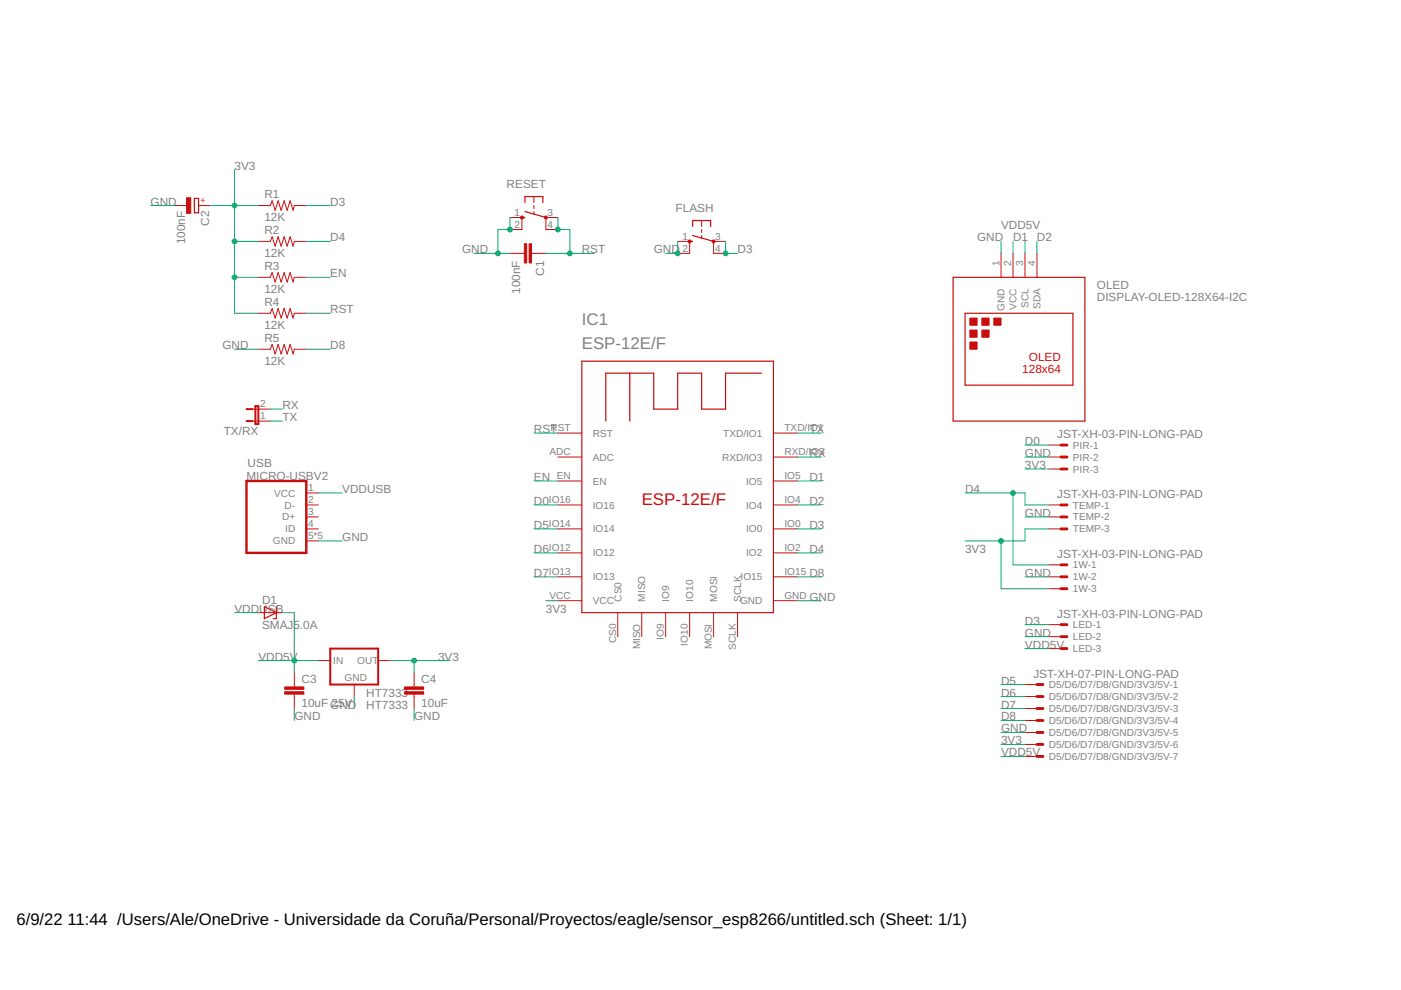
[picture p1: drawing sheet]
<svg xmlns="http://www.w3.org/2000/svg" width="297mm" height="210mm" viewBox="0 0 297 210" stroke-linecap="round" stroke-linejoin="round" font-family="sans-serif">
<g fill="none" stroke="#c90d0c" stroke-width=".25">
<path d="M41.2 42.1h.9v3h-.9zM110.7 46.1h.6M111.3 42.9v-1.2h3.8v1.2M111.3 44.9l4.4 1.2M146.2 51.2h.7M146.9 48v-1.2h3.8v1.2M146.9 49.9l4.4 1.3M202.1 58.8h27.9v30.5h-27.9zM123.4 76.6h40.6v53.3h-40.6zM133.5 79.1v10.2M161.4 79.1h-7.6v7.6h-5v-7.6h-5.1v7.6h-5.1v-7.6h-10.2v10.2M204.6 66.4h22.9v15.3h-22.9z"/>
<path d="M56 128.6l2.6 1.3-2.6 1.3zM58.6 128.6v2.6h-.6"/>
</g>
<g fill="none" stroke="#c90d0c" stroke-width=".21">
<path d="M37 43.6h2.6M42.1 43.6h2.5M54.8 43.6h2.5l.4-1 .6 2 .7-2 .6 2 .6-2 .7 2 .6-2 .6 2 .3-1h2.5M54.8 51.2h2.5l.4-1 .6 2 .7-2 .6 2 .6-2 .7 2 .6-2 .6 2 .3-1h2.5M54.8 58.8h2.5l.4-1 .6 2 .7-2 .6 2 .6-2 .7 2 .6-2 .6 2 .3-1h2.5M108.1 46.1h2.6v2.6h-2.6M108.1 53.7h3.1M112.7 53.7h3M113.2 41.7v1.2M113.2 43.6v.6M113.2 44.9v.6M118.3 46.1h-2.6v2.6h2.6"/>
<path d="M143.7 51.2h2.5v2.5h-2.5M148.8 46.8v1.2M148.8 48.7v.6M148.8 49.9v.7M153.8 51.2h-2.5v2.5h2.5M212.2 53.7v5.1M214.8 53.7v5.1M217.3 53.7v5.1M219.9 53.7v5.1M54.8 66.4h2.5l.4-1 .6 2 .7-2 .6 2 .6-2 .7 2 .6-2 .6 2 .3-1h2.5M54.8 74h2.5l.4-1 .6 2.1 .7-2.1 .6 2.1 .6-2.1 .7 2.1 .6-2.1 .6 2.1 .3-1.1h2.5M53.5 89.3h3.8"/>
<path d="M53.5 86.7h3.8M118.3 91.8h5.1M118.3 96.9h5.1M164 91.8h5.1M164 96.9h5.1M222.4 96.9h2.5M222.4 94.4h2.5M222.4 99.4h2.5M64.9 107.1h2.6M64.9 112.1h2.6M64.9 104.5h2.6M64.9 109.6h2.6"/>
<path d="M64.9 114.7h2.6M118.3 102h5.1M118.3 107.1h5.1M118.3 112.1h5.1M118.3 117.2h5.1M164 102h5.1M164 107.1h5.1M164 112.1h5.1M164 117.2h5.1M222.4 107.1h2.5M222.4 112.1h2.5M222.4 109.6h2.5"/>
<path d="M222.4 119.8h2.5M54.8 129.9h5.1M118.3 122.3h5.1M118.3 127.4h5.1M131 129.9v5.1M136.1 129.9v5.1M141.1 129.9v5.1M146.2 129.9v5.1M151.3 129.9v5.1M156.4 129.9v5.1M164 122.3h5.1M164 127.4h5.1"/>
<path d="M222.4 122.3h2.5M222.4 124.8h2.5M222.4 132.4h2.5M222.4 135h2.5M222.4 137.5h2.5M62.4 142.6v3M62.4 147.2v3M67.5 140.1h2.5M75.1 145.1v2.6M80.2 140.1h2.5M87.8 142.6v3M87.8 147.2v3"/>
<path d="M217.3 145.1h2.6M217.3 147.7h2.6M217.3 150.2h2.6M217.3 152.8h2.6M217.3 155.3h2.6M217.3 157.8h2.6M217.3 160.4h2.6"/>
</g>
<path d="M52.3 89.3h1.2M52.3 86.7h1.2M54.1 86.1h.7v3.8h-.7zM70 137.5h10.2v7.6h-10.2z" fill="none" stroke="#c90d0c" stroke-width=".42"/>
<path d="M52.3 102h12.6v15.2h-12.6z" fill="none" stroke="#c90d0c" stroke-width=".51"/>
<g fill="#c90d0c" stroke="#c90d0c" stroke-width=".21">
<path d="M205.6 67.4h1.6v1.6h-1.6z"/>
<path d="M208.2 67.4h1.5v1.6h-1.5z"/>
<path d="M205.6 70h1.6v1.5h-1.6z"/>
<path d="M210.7 67.4h1.5v1.6h-1.5z"/>
<path d="M205.6 72.5h1.6v1.5h-1.6z"/>
<path d="M208.2 70h1.5v1.5h-1.5z"/>
<path d="M60.4 146.7h4v.5h-4z"/>
<path d="M60.4 145.6h4v.6h-4z"/>
<path d="M85.8 146.7h4v.5h-4z"/>
<path d="M85.8 145.6h4v.6h-4z"/>
<path d="M39.6 41.9h.8v3.3h-.8z"/>
<path d="M111.2 51.7h.5v4.1h-.5z"/>
<path d="M112.2 51.7h.5v4.1h-.5z"/>
</g>
<g fill="#c90d0c" stroke="#c90d0c" stroke-width=".21">
<path d="M151.1 50.9h.4v.5h-.4z" fill-rule="evenodd"/>
<path d="M146 50.9h.5v.5h-.5z" fill-rule="evenodd"/>
<circle cx="115.7" cy="46.1" r=".33"/>
<circle cx="110.7" cy="46.1" r=".33"/>
</g>
<g fill="none" stroke="#c90d0c" stroke-width=".61">
<path d="M224.9 94.4h1.3M224.9 96.9h1.3M224.9 99.4h1.3M224.9 107.1h1.3M224.9 109.6h1.3M224.9 112.1h1.3M224.9 119.8h1.3M224.9 122.3h1.3M224.9 124.8h1.3M224.9 132.4h1.3M224.9 135h1.3M224.9 137.5h1.3"/>
<path d="M219.9 145.1h1.2M219.9 147.7h1.2M219.9 150.2h1.2M219.9 152.8h1.2M219.9 155.3h1.2M219.9 157.8h1.2M219.9 160.4h1.2"/>
</g>
<g fill="none" stroke="#0dab76" stroke-width=".21">
<path d="M49.7 36v30.4h5.1M31.9 43.6h5.1M44.6 43.6h10.2M49.7 51.2h5.1M49.7 58.8h5.1M64.9 43.6h5.1M64.9 51.2h5.1M64.9 58.8h5.1M100.5 53.7h7.6M108.1 46.1v2.6h-2.5v5M115.7 53.7h10.2M118.3 46.1v2.6h2.5v5"/>
<path d="M143.7 51.2v2.5h-2.6M153.8 51.2v2.5h2.6M212.2 51.2v2.5M214.8 51.2v2.5M217.3 51.2v2.5M219.9 51.2v2.5M49.7 74h5.1M64.9 74h5.1M64.9 66.4h5.1M57.3 89.3h2.6M57.3 86.7h2.6M113.2 91.8h5.1"/>
<path d="M169.1 96.9h5M169.1 91.8h5M217.3 96.9h5.1M217.3 99.4h5.1M217.3 94.4h5.1M67.5 114.7h5.1M67.5 104.5h5.1M113.2 112.1h5.1M113.2 102h5.1M113.2 107.1h5.1M113.2 117.2h5.1M169.1 112.1h5"/>
<path d="M169.1 102h5M169.1 107.1h5M169.1 117.2h5M204.6 104.5h12.7v2.6h5.1M212.2 114.7v10.1h10.2M214.8 104.5v15.3h7.6M217.3 109.6h5.1M222.4 112.1h-5.1v2.6h-12.7M49.7 129.9h5.1M59.9 129.9h2.5v12.7M113.2 122.3h5.1M115.7 127.4h2.6"/>
<path d="M169.1 122.3h5M169.1 127.4h5M217.3 122.3h5.1M217.3 135h5.1M217.3 137.5h5.1M217.3 132.4h5.1M54.8 140.1h12.7M62.4 150.2v2.6M75.1 147.7v2.5M82.7 140.1h12.7M87.8 140.1v2.5M87.8 150.2v2.6"/>
<path d="M212.2 155.3h5.1M212.2 157.8h5.1M212.2 150.2h5.1M212.2 147.7h5.1M212.2 145.1h5.1M212.2 152.8h5.1M212.2 160.4h5.1"/>
</g>
<g fill="#0dab76" stroke="#0dab76" stroke-width=".21">
<circle cx="108.1" cy="48.7" r=".51"/>
<circle cx="105.6" cy="53.7" r=".51"/>
<circle cx="143.7" cy="53.7" r=".51"/>
<circle cx="87.8" cy="140.1" r=".51"/>
<circle cx="49.7" cy="43.6" r=".51"/>
<circle cx="49.7" cy="51.2" r=".51"/>
<circle cx="49.7" cy="58.8" r=".51"/>
<circle cx="212.2" cy="114.7" r=".51"/>
<circle cx="62.4" cy="140.1" r=".51"/>
<circle cx="118.3" cy="48.7" r=".51"/>
<circle cx="120.8" cy="53.7" r=".51"/>
<circle cx="153.8" cy="53.7" r=".51"/>
<circle cx="214.8" cy="104.5" r=".51"/>
</g>
<g font-size="3.6" fill="#808080">
<text x="123.4" y="69">IC1</text>
<text x="123.4" y="74">ESP-12E/F</text>
</g>
<text font-size="3.6" fill="#c90d0c" x="136.1" y="107.1">ESP-12E/F</text>
<g font-size="3.5">
<text x="3.5" y="196.2">6/9/22</text>
<text x="14.3" y="196.2">11:44 /Users/Ale/OneDrive - Universidade da Coruña/Personal/Proyectos/eagle/sensor_esp8266/untitled.sch (Sheet: 1/1)</text>
</g>
<g font-size="2.5" fill="#808080">
<text x="49.7" y="36">3V3</text>
<text x="107.4" y="39.8">RESET</text>
<text x="31.9" y="43.6">GND</text>
<text x="44.4" y="47.9" transform="rotate(-90 44.4 47.9)">C2</text>
<text x="56.1" y="46.9">12K</text>
<text x="56.1" y="42.1">R1</text>
<text x="70" y="43.6">D3</text>
<text x="143.2" y="44.8">FLASH</text>
<text x="39.3" y="51.8" transform="rotate(-90 39.3 51.8)">100nF</text>
<text x="56.1" y="49.7">R2</text>
<text x="70" y="51.2">D4</text>
<text x="98" y="53.7">GND</text>
<text x="123.4" y="53.7">RST</text>
<text x="138.6" y="53.7">GND</text>
<text x="156.4" y="53.7">D3</text>
<text x="207.2" y="51.2">GND</text>
<text x="212.2" y="48.7">VDD5V</text>
<text x="214.8" y="51.2">D1</text>
<text x="219.9" y="51.2">D2</text>
<text x="56.1" y="54.5">12K</text>
<text x="56.1" y="57.3">R3</text>
<text x="70" y="58.8">EN</text>
<text x="115.4" y="58.5" transform="rotate(-90 115.4 58.5)">C1</text>
<text x="56.1" y="62.1">12K</text>
<text x="56.1" y="64.9">R4</text>
<text x="110.3" y="62.3" transform="rotate(-90 110.3 62.3)">100nF</text>
<text x="232.6" y="63.9">DISPLAY-OLED-128X64-I2C</text>
<text x="232.6" y="61.3">OLED</text>
<text x="56.1" y="69.7">12K</text>
<text x="70" y="66.4">RST</text>
<text x="47.2" y="74">GND</text>
<text x="56.1" y="77.3">12K</text>
<text x="56.1" y="72.5">R5</text>
<text x="70" y="74">D8</text>
<text x="59.9" y="89.3">TX</text>
<text x="59.9" y="86.7">RX</text>
<text x="47.4" y="92.3">TX/RX</text>
<text x="113.2" y="91.8">RST</text>
<text x="171.6" y="91.8">TX</text>
<text x="217.3" y="94.4">D0</text>
<text x="224.2" y="93">JST-XH-03-PIN-LONG-PAD</text>
<text x="52.3" y="101.7">MICRO-USBV2</text>
<text x="52.5" y="98.9">USB</text>
<text x="113.2" y="102">EN</text>
<text x="171.6" y="102">D1</text>
<text x="171.6" y="96.9">RX</text>
<text x="217.3" y="96.9">GND</text>
<text x="217.3" y="99.4">3V3</text>
<text x="72.6" y="104.5">VDDUSB</text>
<text x="113.2" y="107.1">D0</text>
<text x="171.6" y="107.1">D2</text>
<text x="204.6" y="104.5">D4</text>
<text x="224.2" y="105.7">JST-XH-03-PIN-LONG-PAD</text>
<text x="113.2" y="112.1">D5</text>
<text x="171.6" y="112.1">D3</text>
<text x="217.3" y="109.6">GND</text>
<text x="72.6" y="114.7">GND</text>
<text x="113.2" y="117.2">D6</text>
<text x="171.6" y="117.2">D4</text>
<text x="204.6" y="117.2">3V3</text>
<text x="224.2" y="118.4">JST-XH-03-PIN-LONG-PAD</text>
<text x="113.2" y="122.3">D7</text>
<text x="171.6" y="122.3">D8</text>
<text x="217.3" y="122.3">GND</text>
<text x="49.7" y="129.9">VDDU</text>
<text x="55.6" y="128">D1</text>
<text x="56.8" y="129.9">SB</text>
<text x="115.7" y="129.9">3V3</text>
<text x="171.6" y="127.4">GND</text>
<text x="224.2" y="131.1">JST-XH-03-PIN-LONG-PAD</text>
<text x="55.6" y="133.3">SMAJ5.0A</text>
<text x="217.3" y="135">GND</text>
<text x="217.3" y="137.5">VDD5V</text>
<text x="217.3" y="132.4">D3</text>
<text x="54.8" y="140.1">VDD5V</text>
<text x="92.9" y="140.1">3V3</text>
<text x="219.1" y="143.7">JST-XH-07-PIN-LONG-PAD</text>
<text x="63.9" y="149.8">10uFGND</text>
<text x="63.9" y="144.8">C3</text>
<text x="70.3" y="149.8">25V</text>
<text x="77.6" y="147.7">HT7333</text>
<text x="89.3" y="149.8">10uF</text>
<text x="89.3" y="144.8">C4</text>
<text x="212.2" y="147.7">D6</text>
<text x="212.2" y="145.1">D5</text>
<text x="62.4" y="152.8">GND</text>
<text x="77.6" y="150.2">HT7333</text>
<text x="87.8" y="152.8">GND</text>
<text x="212.2" y="155.3">GND</text>
<text x="212.2" y="150.2">D7</text>
<text x="212.2" y="152.8">D8</text>
<text x="212.2" y="157.8">3V3</text>
<text x="212.2" y="160.4">VDD5V</text>
</g>
<g font-size="2.5" fill="#c90d0c">
<text x="218.1" y="76.6">OLED</text>
<text x="216.7" y="79.1">128x64</text>
</g>
<g font-size="2.1" fill="#808080">
<text x="109.1" y="45.8">1</text>
<text x="116.1" y="45.8">3</text>
<text x="109.1" y="48.3">2</text>
<text x="116.1" y="48.3">4</text>
<text x="144.7" y="50.8">1</text>
<text x="144.7" y="53.4">2</text>
<text x="151.6" y="50.8">3</text>
<text x="151.6" y="53.4">4</text>
<text x="211.9" y="56.5" transform="rotate(-90 211.9 56.5)">1</text>
<text x="214.4" y="56.5" transform="rotate(-90 214.4 56.5)">2</text>
<text x="217" y="56.5" transform="rotate(-90 217 56.5)">3</text>
<text x="219.5" y="56.5" transform="rotate(-90 219.5 56.5)">4</text>
<text x="213" y="65.9" transform="rotate(-90 213 65.9)">GND</text>
<text x="215.5" y="65.7" transform="rotate(-90 215.5 65.7)">VCC</text>
<text x="218.1" y="65.3" transform="rotate(-90 218.1 65.3)">SCL</text>
<text x="220.6" y="65.5" transform="rotate(-90 220.6 65.5)">SDA</text>
<text x="55.1" y="88.9">1</text>
<text x="55.1" y="86.4">2</text>
<text x="116.7" y="91.5">RST</text>
<text x="125.7" y="92.6">RST</text>
<text x="153.3" y="92.6">TXD/IO1</text>
<text x="166.3" y="91.5">TXD/IO1</text>
<text x="227.5" y="95.1">PIR-1</text>
<text x="116.5" y="96.5">ADC</text>
<text x="118.1" y="101.6">EN</text>
<text x="125.7" y="97.7">ADC</text>
<text x="153.1" y="97.7">RXD/IO3</text>
<text x="166.3" y="101.6">IO5</text>
<text x="166.3" y="96.5">RXD/IO3</text>
<text x="227.5" y="97.7">PIR-2</text>
<text x="227.5" y="100.2">PIR-3</text>
<text x="58.1" y="105.3">VCC</text>
<text x="60.3" y="107.8">D-</text>
<text x="65.3" y="104.2">1</text>
<text x="65.3" y="106.7">2</text>
<text x="116.4" y="106.7">IO16</text>
<text x="125.7" y="102.7">EN</text>
<text x="125.7" y="107.8">IO16</text>
<text x="158.2" y="107.8">IO4</text>
<text x="158.2" y="102.7">IO5</text>
<text x="166.3" y="106.7">IO4</text>
<text x="227.5" y="107.8">TEMP-1</text>
<text x="59.8" y="110.4">D+</text>
<text x="60.5" y="112.9">ID</text>
<text x="65.3" y="109.2">3</text>
<text x="65.3" y="111.8">4</text>
<text x="116.4" y="111.8">IO14</text>
<text x="125.7" y="112.9">IO14</text>
<text x="158.2" y="112.9">IO0</text>
<text x="166.3" y="111.8">IO0</text>
<text x="227.5" y="110.4">TEMP-2</text>
<text x="227.5" y="112.9">TEMP-3</text>
<text x="57.9" y="115.4">GND</text>
<text x="65.3" y="114.3">5*5</text>
<text x="116.4" y="116.9">IO12</text>
<text x="125.7" y="118">IO12</text>
<text x="158.2" y="118">IO2</text>
<text x="166.3" y="116.9">IO2</text>
<text x="116.4" y="121.9">IO13</text>
<text x="125.7" y="123.1">IO13</text>
<text x="157" y="123.1">IO15</text>
<text x="166.3" y="121.9">IO15</text>
<text x="227.5" y="120.5">1W-1</text>
<text x="227.5" y="123.1">1W-2</text>
<text x="227.5" y="125.6">1W-3</text>
<text x="116.5" y="127">VCC</text>
<text x="125.7" y="128.1">VCC</text>
<text x="131.7" y="127.6" transform="rotate(-90 131.7 127.6)">CS0</text>
<text x="136.8" y="127.6" transform="rotate(-90 136.8 127.6)">MISO</text>
<text x="141.9" y="127.6" transform="rotate(-90 141.9 127.6)">IO9</text>
<text x="147" y="127.6" transform="rotate(-90 147 127.6)">IO10</text>
<text x="152.1" y="127.6" transform="rotate(-90 152.1 127.6)">MOSI</text>
<text x="156.9" y="128.1">GND</text>
<text x="157.1" y="127.6" transform="rotate(-90 157.1 127.6)">SCLK</text>
<text x="166.3" y="127">GND</text>
<text x="130.6" y="136.4" transform="rotate(-90 130.6 136.4)">CS0</text>
<text x="135.7" y="137.7" transform="rotate(-90 135.7 137.7)">MISO</text>
<text x="140.8" y="135.7" transform="rotate(-90 140.8 135.7)">IO9</text>
<text x="145.9" y="136.9" transform="rotate(-90 145.9 136.9)">IO10</text>
<text x="150.9" y="137.7" transform="rotate(-90 150.9 137.7)">MOSI</text>
<text x="156" y="137.8" transform="rotate(-90 156 137.8)">SCLK</text>
<text x="227.5" y="133.2">LED-1</text>
<text x="227.5" y="135.7">LED-2</text>
<text x="70.7" y="140.7">IN</text>
<text x="75.7" y="140.7">OUT</text>
<text x="227.5" y="138.3">LED-3</text>
<text x="73.1" y="144.4">GND</text>
<text x="222.4" y="145.9">D5/D6/D7/D8/GND/3V3/5V-1</text>
<text x="222.4" y="148.4">D5/D6/D7/D8/GND/3V3/5V-2</text>
<text x="222.4" y="151">D5/D6/D7/D8/GND/3V3/5V-3</text>
<text x="222.4" y="153.5">D5/D6/D7/D8/GND/3V3/5V-4</text>
<text x="222.4" y="156.1">D5/D6/D7/D8/GND/3V3/5V-5</text>
<text x="222.4" y="158.6">D5/D6/D7/D8/GND/3V3/5V-6</text>
<text x="222.4" y="161.1">D5/D6/D7/D8/GND/3V3/5V-7</text>
</g>
<text font-size="1.8" fill="#c90d0c" x="42.5" y="43">+</text>
</svg>
